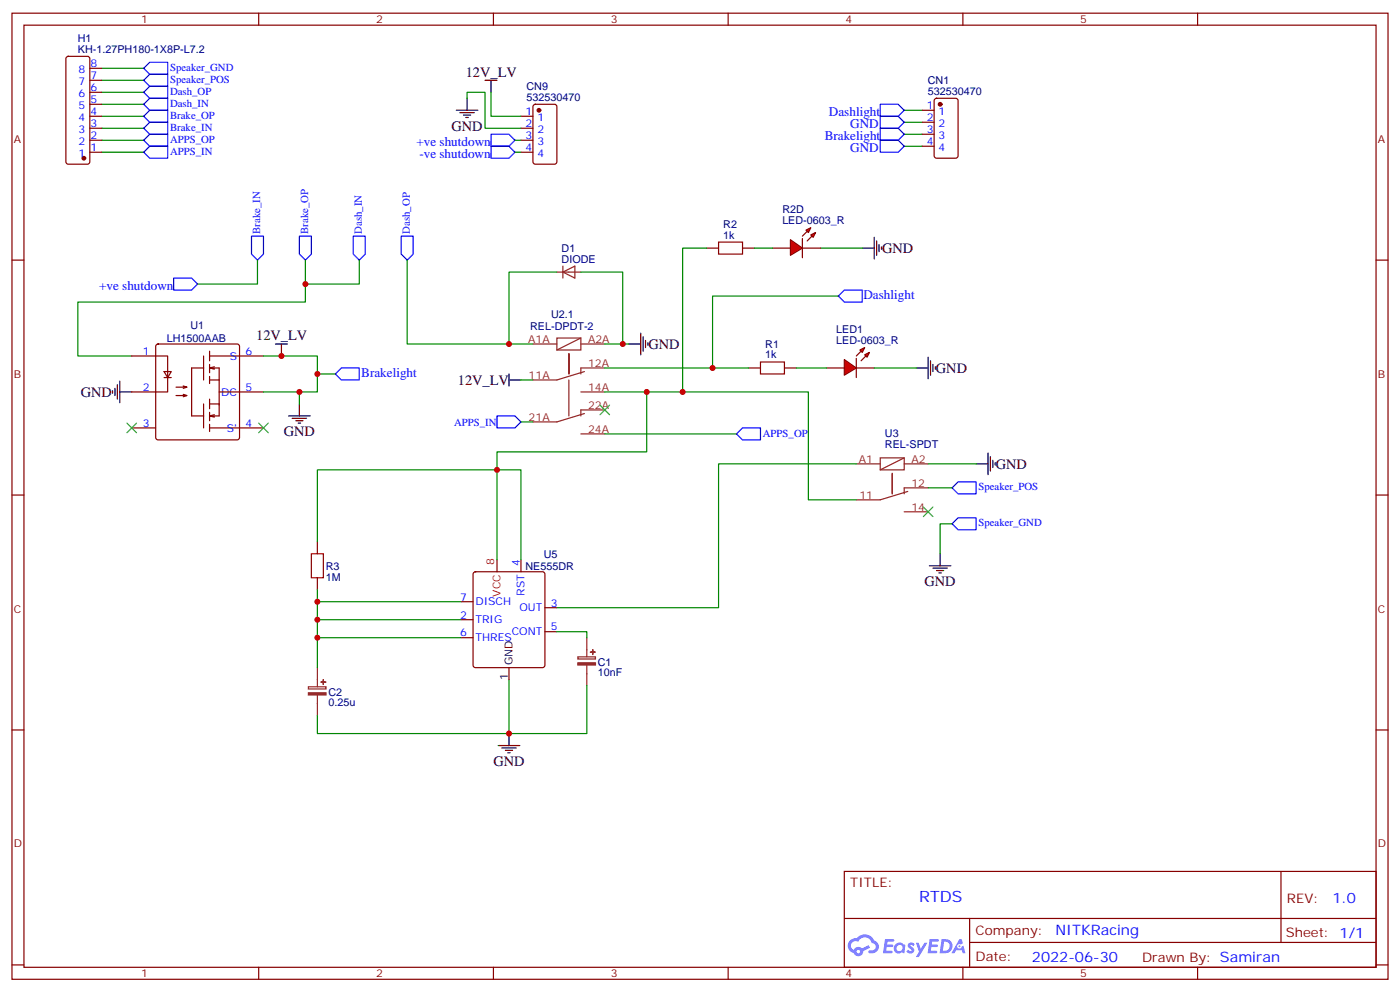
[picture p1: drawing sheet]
<svg xmlns="http://www.w3.org/2000/svg" width="412mm" height="292mm" viewBox="0 0 412 292" stroke-linecap="round" stroke-linejoin="round" font-family="sans-serif">
<g fill="none" stroke="#870000" stroke-width=".35">
<path d="M3.5 3.9h405.4v284.3h-405.4zM7.1 7.4h398.2v277.3h-398.2zM76.2 3.9v3.5M145.3 3.9v3.5M214.5 3.9v3.5M283.6 3.9v3.5M352.8 3.9v3.5M3.5 76.6h3.6M405.3 76.6h3.6M3.5 145.7h3.6M405.3 145.7h3.6M3.5 214.8h3.6"/>
<path d="M405.3 214.8h3.6M248.7 256.5h156.6v28.2h-156.6zM377.3 256.5v20.9M248.7 270.3h156.5M285.6 277.4h119.6M285.6 270.3v14.1M3.5 284h3.6M76.2 284.7v3.5M145.3 284.7v3.5M214.5 284.7v3.5M283.6 284.7v3.5M352.8 284.7v3.5"/>
<path d="M405.3 284h3.6"/>
</g>
<g fill="#5487ff">
<path d="M267.7 277.6a1.22 1.22 0 0 1 1.7 .3l-.4 .6a.47 .47 0 0 0-.3-.4 .47 .47 0 0 0-.5 .2l.1 .2a1.14 1.14 0 0 1 .8 1.8 1.14 1.14 0 0 1-1.9-.1l-.2-.1 .5-.6 .7 .4a.29 .29 0 0 0 .3-.2 .29 .29 0 0 0-.2-.3 1.04 1.04 0 0 1-.6-1.8z"/>
<path d="M260.7 276.4h2.4l.3 .2-.2 .5h-1.8l-.1 .9h1.5l.3 .4-.3 .3h-1.6l-.2 1.1 1.7 .1 .2 .3-.2 .3-2.6 .1z"/>
<path d="M273.8 276.4h2.4l.3 .2-.1 .5h-1.8l-.2 .9h1.6l.3 .4-.4 .3h-1.6l-.1 1.1 1.7 .1 .2 .3-.2 .3h-2.6z"/>
<path d="M282.6 276.4h.7l.3 1.3-.6 .3a.69 .69 0 0 0-1 .2 .69 .69 0 0 0 .4 1 .69 .69 0 0 0 .9-.6l.5-.3 .6 2.2h-.8l-.2-.8h-1.8l-.5 .8h-.8z"/>
<path d="M269.8 277.5h.8l.6 1.8 1.1-1.8h.9l-2.6 4.2h-.8l.9-1.6z"/>
<path d="M277.4 276.4l-.6 4.2h1.3a2.11 2.11 0 0 0 2.5-2.2 2.11 2.11 0 0 0-2.5-2zM278.1 277.1a1.39 1.39 0 0 1 1.7 1.5 1.39 1.39 0 0 1-1.8 1.2h-.3z"/>
<path d="M263.7 278a1.54 1.54 0 0 0-.1 2.2 1.54 1.54 0 0 0 2.2 .1l.6 .3 .3-2.3-.2-.3h-.4a1.49 1.49 0 0 0-2.4 0zM264 279a.94 .94 0 0 1 1.8 0 .94 .94 0 0 1-1.8 0z"/>
<path d="M250.4 276.8a2.18 2.18 0 0 0 1.1 3.7 1.44 1.44 0 0 0 1.6 .9 1.44 1.44 0 0 0 1.2-1.5l2-1-.5-.7-1.9 1a1.47 1.47 0 0 0-2.4 .4 1.39 1.39 0 0 1-.7-1.9 1.39 1.39 0 0 1 2-.5 2.12 2.12 0 0 1 2.2-1.3 2.12 2.12 0 0 1 1.9 1.7 1.14 1.14 0 0 1 1.1 1.4 1.14 1.14 0 0 1-1.7 .7 .43 .43 0 0 0-.5 .4 .43 .43 0 0 0 .4 .5 1.98 1.98 0 0 0 2.5-1.3 1.98 1.98 0 0 0-1.2-2.5 3.1 3.1 0 0 0-5.3-.7l-.9 .1zM252.3 280.1a.55 .55 0 0 1 1.1 0 .55 .55 0 0 1-1.1 0z"/>
<circle cx="282.6" cy="278.5" r=".26"/>
</g>
<path d="M74.1 69.5h3.5v5.3l-1.8 1.8-1.7-1.8zM88.2 69.5h3.5v5.3l-1.7 1.8-1.8-1.8zM104.1 69.5h3.5v5.3l-1.8 1.8-1.7-1.8zM118.2 69.5h3.5v5.3l-1.8 1.8-1.7-1.8zM51.2 81.8h5.2l1.8 1.8-1.8 1.8h-5.2zM98.8 110.1l1.7-1.8h5.3v3.5h-5.3zM146.4 122.4h5.3l1.8 1.8-1.8 1.7h-5.3z" fill="none" stroke="#00f" stroke-width=".35"/>
<path d="M75.8 76.6v7h-17.6M90 76.6v12.3h-67.1v15.9h15.9M105.8 76.6v7h-15.8M119.9 76.6v24.6h37.1M77.6 104.8h15.9v10.6h-15.9M88.2 115.4v3.5M93.5 110.1h5.3M153.5 111.8h3.5M153.5 124.2h3.5" fill="none" stroke="#008700" stroke-width=".35"/>
<g fill="none" stroke="#870000" stroke-width=".35">
<path d="M38.8 104.8h10.6v10.6h-10.6M46.1 101.5l.5-.3h23.2l.5 .3 .3 .5v26.8l-.3 .5-.5 .2h-23.2l-.5-.3-.2-.4v-26.8zM48.3 109.4h2.1l-1 1.7zM48.3 111.1h2.1M54 113.6l1 .3h-3.1M54 116.1l1 .3h-3.1M55 113.9l-1 .4M55 116.4l-1 .4M60 104.8v7M60 118.9v7M60 108.3h-3.6v14.1h3.6M61.7 103.4v2.8"/>
<path d="M61.7 107.2v2.5M61.7 110.8v2.1M61.7 117.5v2.8M61.7 104.8h15.9M61.7 111.8h2.9M61.7 118.9h2.9M63.1 108.7l-1.4-.4h2.9v14.1h-2.9l1.4 .4M63.1 107.9l-1.4 .4M64.6 115.4h13M38.8 125.9h7.1M61.7 121.4v2.4M61.7 124.9v2.1"/>
<path d="M61.7 125.9h15.9M63.1 122.1l-1.4 .3"/>
</g>
<path d="M37.4 124.5l2.8 2.9M40.2 124.5l-2.8 2.9M76.2 124.5l2.8 2.9M79 124.5l-2.8 2.9" fill="none" stroke="#3c3" stroke-width=".35"/>
<g fill="none" stroke="#000" stroke-width=".35">
<path d="M33.2 115v.7M33.9 114.3v2.1M34.6 113.2v4.3M35.3 115.4h3.5M35.3 112.2v6.3M81.1 101.2h3.6M82.9 101.2v3.6M88.2 118.9v3.5M149.9 111.8h3.6M149.9 110.1v3.5M269.9 108.3h3.5M273.4 105.1v6.4"/>
<path d="M274.1 106.2v4.2M274.8 107.2v2.2M275.5 107.9v.8M85 122.4h6.4M86.1 123.1h4.2M87.1 123.8h2.2M87.8 124.5h.7"/>
</g>
<path d="M164 99.5h7.1v3.5h-7.1zM171.1 99.5l-7.1 3.5M157 101.2h7M167.6 104.1v6zM167.6 111.8v10.6M171.1 101.2h7.1M171.1 115.4h7.1M172.2 109.4l-8.2 2.4h-7M178.2 108.3h-7.1v1.8M171.1 127.7h7.1M172.2 121.7l-8.2 2.5h-7M178.2 120.6h-7.1v1.8" fill="none" stroke="#8c2424" stroke-width=".35"/>
<g fill="#f00" stroke="#870000" stroke-width=".35">
<path d="M248.7 105.8l3.5 2.5-3.5 2.1z"/>
<path d="M252.2 105.5v5.6z"/>
</g>
<g fill="#870000" stroke="#870000" stroke-width=".35">
<path d="M252.2 104.8l1.4-1.4z"/>
<path d="M253.6 106.2l1.5-1.4z"/>
</g>
<g fill="#f00" stroke="#870000" stroke-width=".35">
<path d="M253.3 103l1.4-.7-.7 1.4z"/>
<path d="M254.7 104.4l1.4-.7-.7 1.4z"/>
</g>
<path d="M208.1 73h3.6M218.7 73h3.5M220.5 108.3h3.5M231.1 108.3h3.5M243.4 108.3h5.3M252.2 108.3h5.3" fill="none" stroke="#870000" stroke-width=".35"/>
<path d="M211.7 71.3h7v3.5h-7zM224 106.5h7.1v3.6h-7.1z" fill="none" stroke="#a10000" stroke-width=".35"/>
<path d="M241.7 73h12.3M178.2 108.3h42.3M257.5 108.3h12.4" fill="none" stroke="#008700" stroke-width=".35"/>
<g fill="#f00" stroke="#870000" stroke-width=".35">
<path d="M232.8 70.6l3.6 2.4-3.6 2.1z"/>
<path d="M236.4 70.2v5.6z"/>
</g>
<g fill="#870000" stroke="#870000" stroke-width=".35">
<path d="M236.4 69.5l1.4-1.4z"/>
<path d="M237.8 70.9l1.4-1.4z"/>
</g>
<g fill="#f00" stroke="#870000" stroke-width=".35">
<path d="M237.4 67.7l1.4-.7-.7 1.4z"/>
<path d="M238.8 69.1l1.4-.7-.7 1.4z"/>
</g>
<g fill="none" stroke="#870000" stroke-width=".35">
<path d="M19.6 16.8l.5-.2h5.7l.5 .2 .2 .5v30.3l-.3 .5-.4 .2h-5.7l-.5-.2-.2-.5v-30.3zM26.5 34.2h3.5M26.5 37.7h3.5M26.5 30.7h3.5M26.5 27.2h3.5M26.5 23.6h3.5M26.5 20.1h3.5M153.5 34.2h3.5M153.5 37.7h3.5M157.2 30.9l.5-.2h5.6l.7 .4v16.5l-.4 .7h-5.9l-.7-.4v-16.5zM271.6 32.5h3.6M271.6 36h3.6"/>
<path d="M271.6 39.5h3.6M275.4 29.1l.5-.2h5.6l.7 .5v16.5l-.4 .6-5.9 .1-.7-.5v-16.5zM26.5 41.3h3.5M26.5 44.8h3.5M153.5 41.3h3.5M153.5 44.8h3.5M271.6 43h3.6M227.5 73h5.3M236.4 73h5.3M93.5 159.5v3.5M93.5 170v3.6M135.8 177.1h3.5"/>
<path d="M139.6 168.5l.5-.2h19.7l.5 .2 .2 .5v26.8l-.2 .5-.5 .2h-19.7l-.5-.2-.3-.5v-26.8zM146.4 164.7v3.6M153.5 164.7v3.6M160.5 178.9h3.5M135.8 187.7h3.5M135.8 182.4h3.5M149.9 196.5v3.5M160.5 185.9h3.5"/>
</g>
<g fill="none" stroke="#000" stroke-width=".35">
<path d="M134.4 32.5h6.4M135.5 33.2h4.2M136.5 33.9h2.1M137.2 34.6h.7M137.6 28.9v3.6M142.9 23.6h3.5M144.6 23.6v3.6M254 73h3.5M257.5 69.8v6.4M258.2 70.9v4.2M258.9 72v2.1M259.6 72.7v.7"/>
<path d="M188.7 98.1v6.3M189.4 99.1v4.3M185.2 101.2h3.5M190.1 100.2v2.1M190.9 100.9v.7M287.5 136.5h3.5M291 133.3v6.4M291.7 134.4v4.2M292.5 135.5v2.1M293.2 136.2v.7M273.8 166.5h6.3M274.8 167.2h4.2"/>
<path d="M275.9 167.9h2.1M276.6 168.6h.7M276.9 163v3.5M146.8 219.4h6.3M149.9 215.9v3.5M147.8 220.1h4.2M148.9 220.8h2.1M149.6 221.5h.7"/>
</g>
<g fill="none" stroke="#00f" stroke-width=".35">
<path d="M42.3 37.7l1.8-1.7h5.3v3.5h-5.3zM42.3 23.6l1.8-1.7h5.3v3.5h-5.3zM42.3 20.1l1.8-1.8h5.3v3.6h-5.3zM44.1 32.5h5.3v3.5h-5.3l-1.8-1.8zM44.1 28.9h5.3v3.6h-5.3l-1.8-1.8zM44.1 25.4h5.3v3.5h-5.3l-1.8-1.7zM144.6 39.5h5.3l1.8 1.8-1.8 1.7h-5.3zM259.3 34.2h5.3l1.7 1.8-1.7 1.7h-5.3zM259.3 37.7h5.3l1.7 1.8-1.7 1.8h-5.3zM259.3 30.7h5.3l1.7 1.8-1.7 1.7h-5.3zM42.3 44.8l1.8-1.8h5.3v3.6h-5.3zM42.3 41.3l1.8-1.8h5.3v3.5h-5.3z"/>
<path d="M144.6 43h5.3l1.8 1.8-1.8 1.8h-5.3zM259.3 41.3h5.3l1.7 1.7-1.7 1.8h-5.3zM246.9 87.1l1.8-1.7h5.3v3.5h-5.3zM217 127.7l1.7-1.8h5.3v3.6h-5.3zM282.2 141.8h5.3v3.5h-5.3l-1.7-1.7zM282.2 152.4h5.3v3.5h-5.3l-1.7-1.7z"/>
</g>
<g fill="none" stroke="#008700" stroke-width=".35">
<path d="M30 37.7h12.3M30 34.2h12.3M30 30.7h12.3M30 27.2h12.3M30 23.6h12.3M30 20.1h12.3M137.6 28.9v-1.7h5.3v10.5h10.6M144.6 27.2v7h8.9M266.3 32.5h5.3M266.3 36h5.3M266.3 39.5h5.3M30 41.3h12.3"/>
<path d="M30 44.8h12.3M151.7 41.3h1.8M151.7 44.8h1.8M266.3 43h5.3M208.1 73h-7v42.4M222.2 73h5.3M164 80.1h-14.1v21.1M171.1 80.1h12.3v21.1M246.9 87.1h-37v21.2M178.2 115.4h59.9v31.7h14.1M178.2 101.2h7M190.5 115.4v17.6h-44.1v31.7"/>
<path d="M234.6 108.3h8.8M178.2 127.7h38.8M252.2 136.5h-40.5v42.4h-47.7M273.4 136.5h14.1M93.5 159.5v-21.2h60v26.4M273.4 143.6h7.1M280.5 154.2h-3.6v8.8M93.5 173.6v8.8M93.5 177.1h42.3M93.5 187.7h42.3M135.8 182.4h-42.3v14.1M164 185.9h8.9v1.8"/>
<path d="M149.9 200v15.9h-56.4v-5.3M172.9 201.8v14.1h-23"/>
</g>
<path d="M176.7 119.2l2.9 2.9M179.6 119.2l-2.9 2.9M272 149.2l2.8 2.8M274.8 149.2l-2.8 2.8" fill="none" stroke="#3c3" stroke-width=".35"/>
<g fill="none" stroke="#8c2424" stroke-width=".35">
<path d="M165.8 78.3v3.5M164 80.1h7.1M165.8 80.1l3.5-1.8v3.5zM252.2 136.5h7.1M259.3 134.8h7v3.5h-7zM262.8 139.3l.1 6zM266.3 134.8l-7 3.5M266.3 136.5h7.1M266.3 150.6h7.1M267.4 144.6l-8.1 2.5h-7.1M273.4 143.6h-7.1v1.7M93.5 196.5v5.6"/>
<path d="M170.2 193.3h5.2v.7h-5.2zM172.9 187.7v5.6M172.9 195.8v6M90.8 202.1h5.2v.7h-5.2zM93.5 204.6v6"/>
</g>
<g fill="#8c2424" stroke="#8c2424" stroke-width=".35">
<path d="M90.8 203.9h5.2v.6h-5.2z"/>
<path d="M94.5 200.7l1.5 .1z"/>
<path d="M95.2 200v1.4z"/>
<path d="M170.2 195.1h5.2v.6h-5.2z"/>
<path d="M173.9 191.9h1.4z"/>
<path d="M174.6 191.2v1.4z"/>
</g>
<g fill="#870000" stroke="#870000" stroke-width=".35">
<circle cx="276.9" cy="30.7" r=".53"/>
<circle cx="158.7" cy="32.5" r=".53"/>
<circle cx="24.7" cy="46.6" r=".53"/>
</g>
<path d="M91.7 163h3.5v7h-3.5z" fill="none" stroke="#a10000" stroke-width=".35"/>
<g fill="#c00">
<circle cx="90" cy="83.6" r=".88"/>
<circle cx="93.5" cy="110.1" r=".88"/>
<circle cx="82.9" cy="104.8" r=".88"/>
<circle cx="88.2" cy="115.4" r=".88"/>
<circle cx="201.1" cy="115.4" r=".88"/>
<circle cx="209.9" cy="108.3" r=".88"/>
<circle cx="183.4" cy="101.2" r=".88"/>
<circle cx="149.9" cy="101.2" r=".88"/>
<circle cx="149.9" cy="215.9" r=".88"/>
<circle cx="93.5" cy="187.7" r=".88"/>
<circle cx="93.5" cy="182.4" r=".88"/>
<circle cx="93.5" cy="177.1" r=".88"/>
<circle cx="146.4" cy="138.3" r=".88"/>
<circle cx="190.5" cy="115.4" r=".88"/>
</g>
<text font-size="4.6" fill="#00f" x="270.8" y="265.5">RTDS</text>
<g font-size="4.2">
<text x="137.2" y="22.5">12V_LV</text>
<text x="133" y="38.5">GND</text>
<text x="259.8" y="74.4">GND</text>
<text x="75.5" y="100.1">12V_LV</text>
<text x="191" y="102.7">GND</text>
<text x="134.9" y="113.2">12V_LV</text>
<text x="275.7" y="109.7">GND</text>
<text x="23.8" y="116.8">GND</text>
<text x="83.6" y="128.4">GND</text>
<text x="293.3" y="137.9">GND</text>
<text x="272.3" y="172.6">GND</text>
<text x="145.3" y="225.5">GND</text>
</g>
<g font-size="4.2" fill="#00f">
<text x="392.5" y="265.7">1.0</text>
<text x="310.9" y="275.3">NITKRacing</text>
<text x="304" y="283.1">2022-06-30</text>
</g>
<g font-size="3.9" fill="#00f">
<text x="244.2" y="34.1">Dashlight</text>
<text x="242.9" y="41.2">Brakelight</text>
<text x="250.4" y="37.7">GND</text>
<text x="122.7" y="42.9">+ve shutdown</text>
<text x="123.5" y="46.4">-ve shutdown</text>
<text x="250.5" y="44.7">GND</text>
<text x="29.2" y="85.2">+ve shutdown</text>
<text x="254.4" y="88">Dashlight</text>
<text x="106.4" y="111">Brakelight</text>
</g>
<g font-size="3.9" fill="#800">
<text x="250.5" y="261.1">TITLE:</text>
<text x="379.1" y="265.7">REV:</text>
<text x="287.4" y="275.3">Company:</text>
<text x="378.7" y="275.9">Sheet: 1/1</text>
<text x="287.4" y="282.9">Date:</text>
<text x="336.4" y="283">Drawn By: Samiran</text>
</g>
<g font-size="3.2" fill="#800">
<text x="41.6" y="6.9">1</text>
<text x="110.8" y="6.9">2</text>
<text x="179.9" y="6.9">3</text>
<text x="249.1" y="6.9">4</text>
<text x="318.2" y="6.9">5</text>
<text x="4.1" y="42">A</text>
<text x="405.9" y="42">A</text>
<text x="4.1" y="111.1">B</text>
<text x="405.9" y="111.1">B</text>
<text x="4.1" y="180.3">C</text>
<text x="405.9" y="180.3">C</text>
<text x="4.1" y="249.4">D</text>
<text x="405.9" y="249.4">D</text>
<text x="41.6" y="287.7">1</text>
<text x="110.8" y="287.7">2</text>
<text x="179.9" y="287.7">3</text>
<text x="249.1" y="287.7">4</text>
<text x="318.2" y="287.7">5</text>
</g>
<g font-size="3.2" fill="#000080">
<text x="22.9" y="15.5">KH-1.27PH180-1X8P-L7.2</text>
<text x="22.9" y="12.4">H1</text>
<text x="155.1" y="29.6">532530470</text>
<text x="155.1" y="26.5">CN9</text>
<text x="273.3" y="27.9">532530470</text>
<text x="273.3" y="24.7">CN1</text>
<text x="230.5" y="66">LED-0603_R</text>
<text x="230.5" y="62.8">R2D</text>
<text x="213.1" y="70.2">1k</text>
<text x="213.1" y="67">R2</text>
<text x="165.4" y="77.3">DIODE</text>
<text x="165.4" y="74.1">D1</text>
<text x="162.3" y="93.6">U2.1</text>
<text x="49.2" y="100.7">LH1500AAB</text>
<text x="56.1" y="96.9">U1</text>
<text x="156.2" y="97.1">REL-DPDT-2</text>
<text x="246.3" y="101.2">LED-0603_R</text>
<text x="246.3" y="98.1">LED1</text>
<text x="225.4" y="105.5">1k</text>
<text x="225.4" y="102.3">R1</text>
<text x="260.7" y="131.8">REL-SPDT</text>
<text x="260.7" y="128.6">U3</text>
<text x="96" y="167.7">R3</text>
<text x="154.8" y="167.7">NE555DR</text>
<text x="160.2" y="164.2">U5</text>
<text x="96" y="170.9">1M</text>
<text x="176.1" y="195.9">C1</text>
<text x="176.1" y="199.1">10nF</text>
<text x="96.7" y="207.9">0.25u</text>
<text x="96.7" y="204.7">C2</text>
</g>
<g font-size="3.2" fill="#00f">
<text x="23.1" y="21.5">8</text>
<text x="26.6" y="23.3">7</text>
<text x="26.6" y="19.8">8</text>
<text x="50.1" y="20.9">Speaker_GND</text>
<text x="23.1" y="28.6">6</text>
<text x="23.1" y="25">7</text>
<text x="26.6" y="26.8">6</text>
<text x="50.1" y="27.9">Dash_OP</text>
<text x="50.1" y="24.4">Speaker_POS</text>
<text x="23.1" y="35.6">4</text>
<text x="23.1" y="32.1">5</text>
<text x="26.6" y="33.9">4</text>
<text x="26.6" y="30.3">5</text>
<text x="50.1" y="35">Brake_OP</text>
<text x="50.1" y="31.5">Dash_IN</text>
<text x="154.8" y="33.9">1</text>
<text x="158.3" y="35.6">1</text>
<text x="273" y="32.1">1</text>
<text x="273" y="35.6">2</text>
<text x="276.5" y="33.9">1</text>
<text x="23.1" y="39.2">3</text>
<text x="26.6" y="40.9">2</text>
<text x="26.6" y="37.4">3</text>
<text x="50.1" y="38.5">Brake_IN</text>
<text x="154.8" y="37.4">2</text>
<text x="154.8" y="40.9">3</text>
<text x="158.3" y="39.2">2</text>
<text x="273" y="39.2">3</text>
<text x="276.5" y="37.4">2</text>
<text x="276.5" y="40.9">3</text>
<text x="23.1" y="46.2">1</text>
<text x="23.1" y="42.7">2</text>
<text x="26.6" y="44.4">1</text>
<text x="50.1" y="45.6">APPS_IN</text>
<text x="50.1" y="42">APPS_OP</text>
<text x="154.8" y="44.4">4</text>
<text x="158.3" y="42.7">3</text>
<text x="158.3" y="46.2">4</text>
<text x="273" y="42.7">4</text>
<text x="276.5" y="44.4">4</text>
<text x="76.6" y="68.8" transform="rotate(-90 76.6 68.8)">Brake_IN</text>
<text x="90.7" y="68.8" transform="rotate(-90 90.7 68.8)">Brake_OP</text>
<text x="106.6" y="68.8" transform="rotate(-90 106.6 68.8)">Dash_IN</text>
<text x="120.7" y="68.8" transform="rotate(-90 120.7 68.8)">Dash_OP</text>
<text x="42.1" y="104.4">1</text>
<text x="67.7" y="105.8">S</text>
<text x="72.3" y="104.4">6</text>
<text x="42.1" y="115">2</text>
<text x="65.2" y="116.4">DC</text>
<text x="72.3" y="115">5</text>
<text x="42.1" y="125.6">3</text>
<text x="72.3" y="125.6">4</text>
<text x="133.7" y="125.5">APPS_IN</text>
<text x="66.8" y="127">S'</text>
<text x="224.7" y="128.5">APPS_OP</text>
<text x="288.2" y="144.4">Speaker_POS</text>
<text x="288.2" y="154.9">Speaker_GND</text>
<text x="153.1" y="166.5" transform="rotate(-90 153.1 166.5)">4</text>
<text x="135.6" y="176.7">7</text>
<text x="140.1" y="178.2">DISCH</text>
<text x="153" y="179.9">OUT</text>
<text x="154.5" y="175.3" transform="rotate(-90 154.5 175.3)">RST</text>
<text x="162.3" y="178.5">3</text>
<text x="135.6" y="182">2</text>
<text x="140.1" y="183.4">TRIG</text>
<text x="162.3" y="185.6">5</text>
<text x="135.6" y="187.3">6</text>
<text x="140.1" y="188.7">THRES</text>
<text x="150.8" y="187">CONT</text>
</g>
<g font-size="3.2" fill="#8d2323">
<text x="155.6" y="100.9">A1A</text>
<text x="173.2" y="100.9">A2A</text>
<text x="173.2" y="107.9">12A</text>
<text x="155.7" y="111.5">11A</text>
<text x="173.2" y="115">14A</text>
<text x="155.7" y="123.8">21A</text>
<text x="173.2" y="120.3">22A</text>
<text x="173.2" y="127.4">24A</text>
<text x="253" y="136.2">A1</text>
<text x="268.5" y="136.2">A2</text>
<text x="268.5" y="143.2">12</text>
<text x="253.1" y="146.8">11</text>
<text x="268.5" y="150.3">14</text>
</g>
<g font-size="3.2" fill="#f00">
<text x="145.6" y="166.4" transform="rotate(-90 145.6 166.4)">8</text>
<text x="147.5" y="175.6" transform="rotate(-90 147.5 175.6)">VCC</text>
</g>
<g font-size="3.2">
<text x="151" y="195.8" transform="rotate(-90 151 195.8)">GND</text>
<text x="149.6" y="200.3" transform="rotate(-90 149.6 200.3)">1</text>
</g>
</svg>
